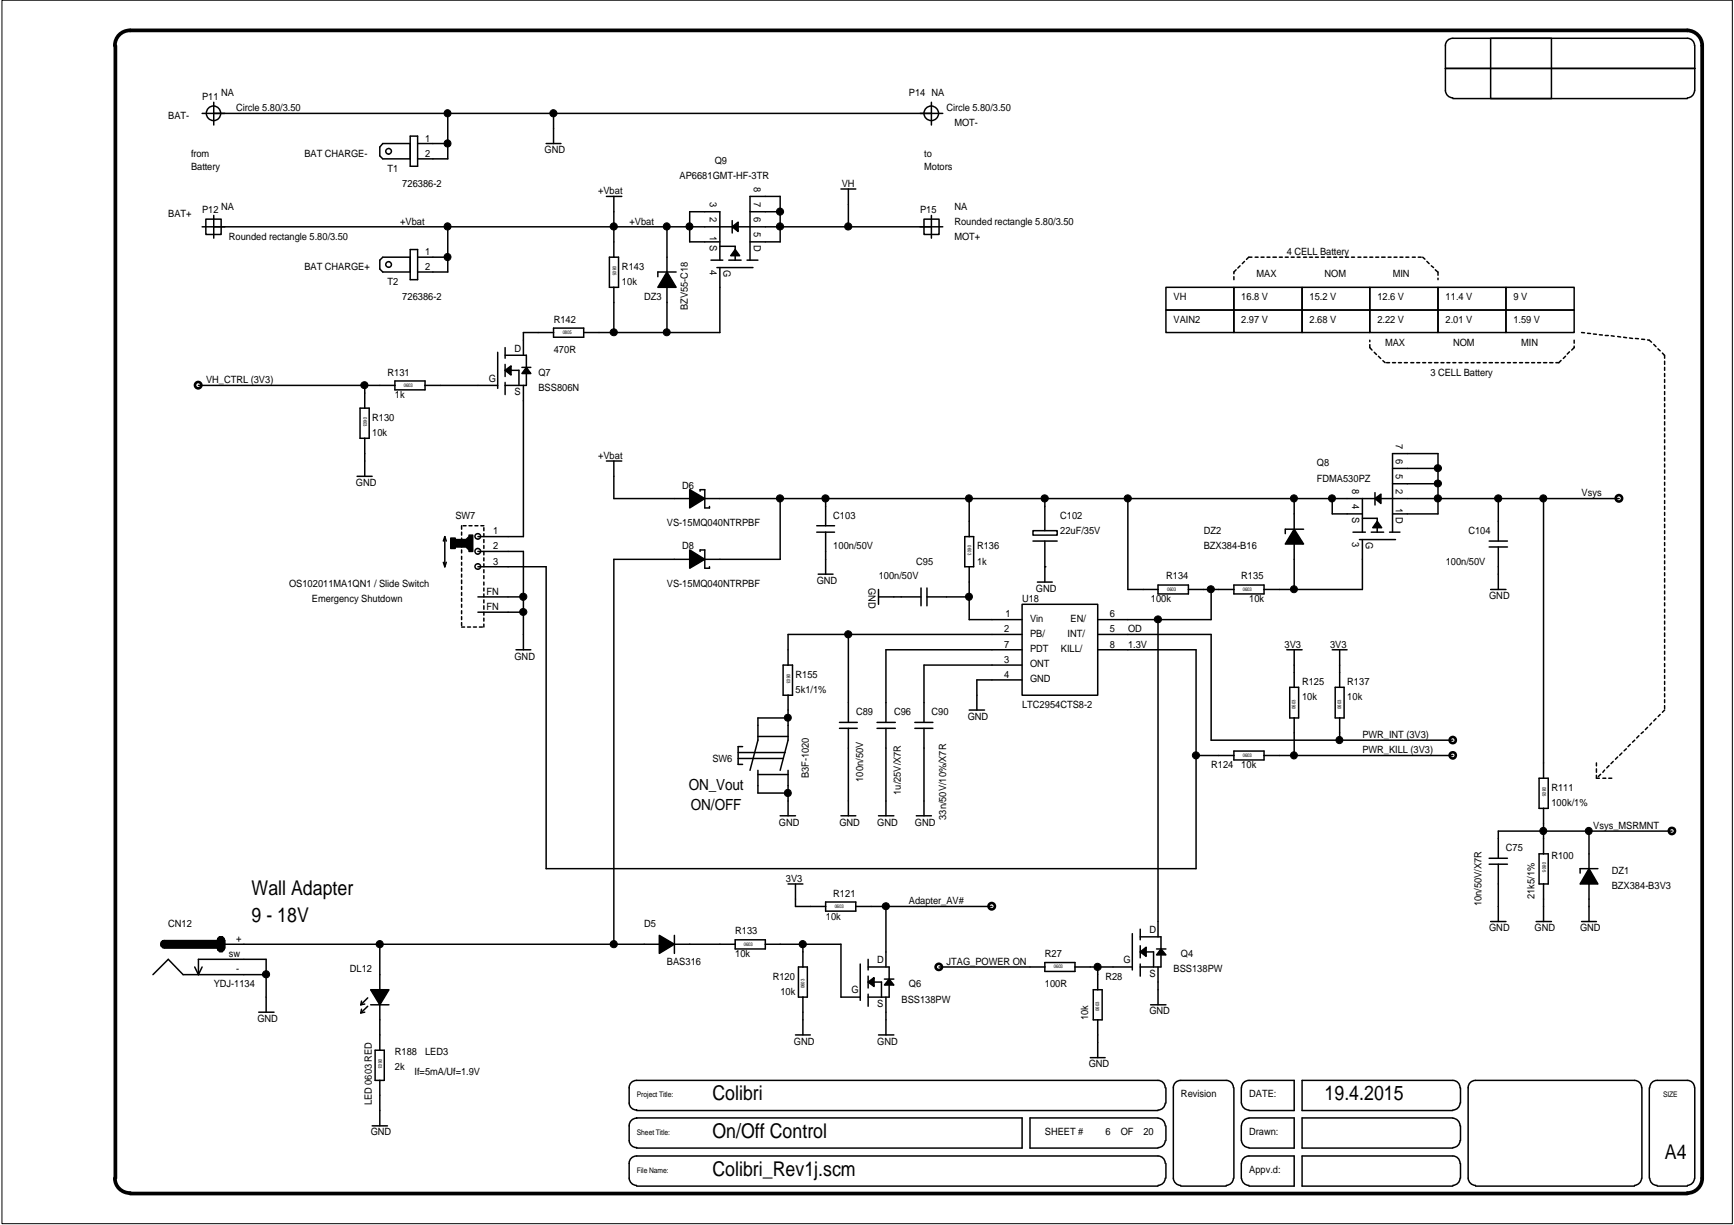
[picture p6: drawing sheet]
<svg xmlns="http://www.w3.org/2000/svg" width="297mm" height="210mm" viewBox="0 0 297 210" stroke-linecap="round" stroke-linejoin="round" font-family="sans-serif">
<g fill="none" stroke="#000" stroke-width=".45">
<circle cx="34" cy="66" r=".55"/>
<circle cx="277.3" cy="85.4" r=".55"/>
<circle cx="248.9" cy="126.8" r=".53"/>
<circle cx="248.9" cy="129.4" r=".53"/>
<circle cx="169.9" cy="155.3" r=".55"/>
<circle cx="286.4" cy="142.4" r=".54"/>
<circle cx="160.8" cy="165.7" r=".54"/>
</g>
<g fill="none" stroke="#000" stroke-width=".26">
<path d="M34.6 19.4h126.9M36.6 17.5v3.9M76.7 19.4v7.8h-5.2M94.8 19.4v5.2M159.6 17.5v3.9M247.6 11.7h42.7M248.9 16.9h40.1M255.4 6.6h10.4v10.3h-10.4zM290.3 7.8a1.23 1.23 0 0 0-1.3-1.2h-40.1a1.24 1.24 0 0 0-1.3 1.2v7.7a1.3 1.3 0 0 0 1.3 1.3M290.3 15.5a1.27 1.27 0 0 1-1.3 1.3M290.3 7.8v7.7M34.6 38.9h126.9"/>
<path d="M35.3 37.5h2.6v2.7h-2.6zM36.6 36.9v3.9M70.3 24.6h-4.7l-.5 .6v1.5l.5 .5h4.7M70.3 23.3h1.2v5.2h-1.2zM71.5 24.6h5.2M76.7 38.9v7.7h-5.2M93.6 24.6h2.5M103.9 33.7h2.6M105.2 33.7v10.4M114.3 38.9v7.7M125.4 38.9l1-.8v1.6zM125.4 37.8v2.1"/>
<path d="M128.5 36.3h5.1M144.1 32.4h2.5M145.3 32.4v6.5M158.3 37.5h2.6v2.7h-2.6zM159.6 36.9v3.9M70.3 44.1h-4.7l-.5 .5v1.5l.5 .5h4.7M70.3 42.8h1.2v5.1h-1.2zM71.5 44.1h5.2M86.5 59.6v1.8M94.8 57h-5.1v3.9M94.8 56.2h5.2v1.6h-5.2zM104.4 44.1h1.6v5.1h-1.6z"/>
<path d="M105.2 49.2v7.8M114.3 46.6l1.5 2.6h-3.1zM114.3 49.2v7.8M115.8 46.6h-3.1v.8M121.8 44.6h2M122.8 45.8h6.2M123.3 41.4h-5.2v-5.1h5.2v8.3M123.3 45.8v11.2h-23.3M123.3 42.2h2.6v2.4M124.8 44.6h2.2M125.9 42.8l.8 1h-1.5zM128 44.6h1.8"/>
<path d="M128.5 41.4h5.1v-7.7h-5.1v10.9M199.7 53.1h11.7v3.9h-11.7zM199.7 49.2h11.7v3.9h-11.7zM211.4 53.1h11.7v3.9h-11.7zM211.4 49.2h11.7v3.9h-11.7zM211.4 47.4v.5M211.7 46.2l-.3 .4v.3M212.4 45.6l-.4 .3M213.2 44.8l-.4 .4M213.9 44.1l-.4 .4M213.9 44.1h.6M215 44.1h.5"/>
<path d="M216 44.1h.5M217 44.1h.5M218.1 44.1h.5M219.2 44.1h.5M220.2 44.1h.5M221.2 44.1h.5M222.2 44.1h.5M223.1 49.2h11.6v3.9h-11.6zM223.1 53.1h11.6v3.9h-11.6zM223.3 44.1h.5M224.3 44.1h.5M225.3 44.1h.5"/>
<path d="M226.4 44.1h.5M227.4 44.1h.6M228.5 44.1h.5M229.5 44.1h.5M230.5 44.1h.5M231.5 44.1h.5M232.6 44.1h.5M233.6 44.1h.5M234.7 49.2h11.6v3.9h-11.6zM234.7 53.1h11.6v3.9h-11.6zM234.7 44.1h.5M234.7 59.1v.5l.3 .4"/>
<path d="M234.7 58.3v.2M235.7 44.1h.5M236.7 44.1h.6M237.8 44.1h.5M238.8 44.1h.5M239.8 44.1h.5M240.8 44.1h.5M241.9 44.1h.5M242.9 44.1h.6M243.7 44.1l.4 .3M244.4 44.8l.4 .4M245.2 45.6l.4 .2"/>
<path d="M245.9 46.2l.4 .4M246.3 49.2h11.7v3.9h-11.7zM246.3 53.1h11.7v3.9h-11.7zM246.3 46.6v.6M246.3 47.7v.2M258 53.1h11.7v3.9h-11.7zM258 49.2h11.7v3.9h-11.7zM269.7 58.3v.5M269.7 59.3v.3l-.5 .4M270.9 57h.5M271.9 57.1l.6 .1M273 57.2l.5 .1"/>
<path d="M274 57.4h.5M275 57.5h.5M276 57.5l.5 .1M277.1 57.7h.5M278.1 57.8l.5 .1M279.1 57.9l.6 .1M280.2 58h.5M281.2 58.1l.5 .1M282.2 58.3h.3l.4 .3M283.3 59l.4 .4M284 59.8l.4 .3M34 66h33.6"/>
<path d="M61.7 69.9h1.5v5.2h-1.5zM62.5 66v3.9M62.5 75.1v6.5M67.6 65.3h5.2v1.5h-5.2zM72.8 66h12.5M85.3 60.4v6.1M86.5 63.5l1-.8v1.6zM86.5 60.9h3.7v5.1h-3.7M86.5 62.4v2.1M86.5 65.5v2.1M86.5 63.5h2.4v2.5M89.4 62.9h1.5"/>
<path d="M89.7 66v25.9h-7.8M90.2 62.9l.7 1.1h-1.5zM103.9 79h2.6M105.2 79v6.4h12.9M235.4 60.4l.4 .3M236.1 61l.4 .4M236.9 61.8l.4 .3M237.5 62.1h.5M238.5 62.1h.6M239.6 62.1h.5M240.6 62.1h.5M241.7 62.1h.5"/>
<path d="M242.7 62.1h.5M243.7 62.1h.5M244.7 62.1h.5M245.7 62.1h.6M246.8 62.1h.6M247.9 62.1h.5M248.9 62.1h.5M249.9 62.1h.5M251 62.1h.5M252 62.1h.5M253 62.1h.5M254.1 62.1h.5"/>
<path d="M255.1 62.1h.5M256.2 62.1h.5M257.2 62.1h.5M258.2 62.1h.5M259.2 62.1h.6M260.3 62.1h.5M261.3 62.1h.6M262.4 62.1h.5M263.4 62.1h.5M264.4 62.1h.6M265.5 62.1h.5M267.4 61.8l-.4 .3h-.5"/>
<path d="M268.2 61l-.4 .4M268.9 60.3l-.4 .4M284.8 60.5l.3 .4 .1 .5M285.2 61.9v.5M285.2 62.9v.6M285.2 64v.5M285.2 65v.5M285.2 66v.5M285.2 67.1v.5M285.2 68.1v.6M285.2 69.2v.5M285.2 70.2v.5"/>
<path d="M285.2 71.2v.6M285.2 72.3v.5M285.2 73.3v.5M285.2 74.3v.5M285.2 75.4v.5M285.2 76.4v.6M285.2 77.5v.5M285.2 78.5v.5M285.2 79.5v.5M61.2 81.6h2.6M75.9 96.4l.3 .7M76.2 91.9v5.2"/>
<path d="M76.2 91.9l-.3 .8M76.2 91.9l.3 .8M76.5 96.4l-.3 .7M77.2 92.2h.8v.3h1.8l.5-.6v-.2h.7v2.8h-.7v-.3l-.5-.5h-1.8v.3h-.8zM79.1 90.1v.6M79.1 91.2v.5M79.1 92.2v.5M79.1 93.2v.5M79.1 94.2v.5M79.1 95.3v.5M79.1 96.4v.5M79.1 97.4v.5"/>
<path d="M79.1 98.4v.5M79.1 99.4v.6M79.3 90.1h.5M80.3 90.1h.6M81.4 90.1h.5M81.9 97.1h11.7v51.7h111.3v-37.5h-16.9M81.9 94.5h7.8v16.8M82.4 90.1h.5M82.9 90.4v.5M82.9 91.4v.5M82.9 92.5v.5M82.9 93.5v.5"/>
<path d="M82.9 94.5v.6M82.9 95.6v.5M82.9 96.6v.5M82.9 97.6v.5M82.9 98.6v.5M82.9 99.7v.5M118.1 83.9l2.6 1.5-2.6 1.6zM118.1 94.2l2.6 1.6-2.6 1.6zM118.1 95.8h-12.9v66M119.9 84.2v-.3h.8v3.1h.8v-.2M119.9 94.5v-.3h.8v3.2h.8v-.3M120.7 85.4h156.7"/>
<path d="M133.6 85.4v10.4h-12.9M139.9 90.1h3.1M139.9 91.2h3.1M140.2 98.4h2.5M141.4 85.4v4.7M141.4 91.2v7.2M165.3 91.9h1.5v5.2h-1.5zM166 97.1v9.1h9.1M166 85.4v6.5M177 90.9h4.1v.8h-4.1zM177 92.7h4.1M177.7 99.7h2.6"/>
<path d="M179 97.1h.1M179 85.4v5.5M179 92.7v7M193.2 85.4v15.6h5.2M221.7 90.7l1.6 2.5h-3.1zM221.7 85.4v5.3M221.7 93.2v7.8M223.3 90.7h-3.1v.7M228.2 85.4v2.7h5.2M231.8 91.2h2.1M232.9 92.5h6.2M233.4 92.5v8.5h-16.9"/>
<path d="M233.4 85.4v5.8M233.4 88.8h2.5v2.4M234.9 91.2h2.1M235.5 85.4l1.1-.7v1.6zM235.5 84.4v2.1M235.9 89.3l.8 1.1h-1.5zM238 91.2h1.8M238.5 88.1h7.8v-10.4h-7.8v13.5M238.5 82.9h7.8M238.5 80.3h7.8M255.1 92.7h3.1M255.1 93.7h3.1"/>
<path d="M256.7 85.4v7.3M256.7 93.7v7.3M264.4 85.4v48M285.2 80.5v.6M285.2 81.6v.5M285.2 82.6v.5M285.2 83.7v.5M285.2 84.7v.5M285.2 85.8v.5M285.2 86.8v.5M285.2 87.8v.5M285.2 88.8v.5"/>
<path d="M285.2 89.8v.6M285.2 90.9v.5M285.2 91.9v.6M285.2 93v.5M285.2 94v.5M285.2 95.1v.5M285.2 96.1v.5M285.2 97.1v.5M285.2 98.1v.5M285.2 99.1v.6M79.1 107.4h.5M79.1 100.5v.5"/>
<path d="M79.1 101.5v.5M79.1 102.5v.5M79.1 103.5v.6M79.1 104.6v.6M79.1 105.7v.5M79.1 106.7v.5M80.1 107.4h.5M81.1 107.4h.5M81.9 102.3h7.8M81.9 104.9h7.8M82.1 107.4h.5M82.9 100.8v.5"/>
<path d="M82.9 101.8v.5M82.9 102.8v.5M82.9 103.8v.6M82.9 104.9v.5M82.9 105.9v.5M82.9 106.9v.5M88.4 111.3h2.5M134.2 114h1.6v5.1h-1.6zM135 119.1v7.7l-1.4 5.2M145.3 108.7v15.1M150.5 102.3h7.3M150.5 101v2.5"/>
<path d="M157.8 100.8v3M158.8 102.3h7.2M158.8 100.8v3M175.1 103.5h12.9v15.6h-12.9zM175.1 114h-16.8v9.8M175.1 111.3h-23.3v12.5M175.1 108.7h-40.1v5.3M175.1 116.5h-7.8v5.2M188 108.7h19.5v18.1h41.4M198.4 100.2h5.2v1.6h-5.2zM198.4 106.2v54.3M203.6 101h7.8"/>
<path d="M207.5 101v5.2h-19.5M211.4 100.2h5.1v1.6h-5.1zM220.4 111.3h2.7M220.9 117.8h1.6v5.2h-1.6zM221.7 111.3v6.5M228.2 111.3h2.6M228.7 117.8h1.5v5.2h-1.5zM229.5 111.3v6.5M255.4 101h2.6M285.2 100.2v.6M285.2 101.3v.5M285.2 102.3v.5"/>
<path d="M285.2 103.3v.5M285.2 104.4v.5M285.2 105.4v.5M285.2 106.4v.5M285.2 107.4v.5M285.2 108.5v.6M285.2 109.6v.5M285.2 110.6v.5M285.2 111.6v.5M285.2 112.6v.5M285.2 113.7v.5M285.2 114.7v.5"/>
<path d="M285.2 115.7v.5M285.2 116.8v.5M285.2 117.8v.6M285.2 118.9v.5M285.2 119.9v.5M126.4 130h7.8M126.4 128.9h8.1M127.2 127.9h-.8v3.1h.8M129.8 132v3.9h5.2M129.8 126.2h5.2M129.8 132.7h5.2M133.6 139.8h2.7"/>
<path d="M135 132v7.8M135 123h-5.2v3.8l-1.3 5.2M143.8 123.8h3.1M143.8 124.8h3.1M144.1 139.8h2.5M145.3 124.8v15M150.2 123.8h3.2M150.2 124.8h3.2M150.5 139.8h2.6M151.8 124.8v15M156.7 123.8h3.1M156.7 124.8h3.1"/>
<path d="M157 139.8h2.6M158.3 124.8v15M166 121.7h2.7M204.9 129.5h6.5M211.4 128.7h5.1v1.5h-5.1zM216.5 129.5h32.4M221.7 123v6.5M229.5 123v3.8M263.6 133.4h1.6v5.1h-1.6zM264.4 138.5v7.8M273.5 130.7v.5M273.5 131.7v.6"/>
<path d="M273.5 132.8v.6h.5M274.2 132.7l-.4 .4M274.6 133.4h.5M274.9 132l-.3 .3M275.6 133.4h.5M275.6 131.2l-.4 .4M276.3 130.5l-.3 .4M277.1 129.7l-.4 .4M277.8 129l-.4 .4M278.6 128.3l-.4 .4M279.3 127.6l-.4 .3M280 126.8l-.3 .4"/>
<path d="M280.8 126.1l-.4 .3M281.5 125.4l-.4 .3M282.2 124.6l-.3 .4M282.9 123.9l-.3 .3M283.7 123.1l-.4 .4M284.4 122.4l-.3 .4M285.2 120.9v.5M285.2 121.7l-.4 .3M135 151.5h2.5M136.3 151.5v3.8h5.1M141.4 154.6h5.2v1.5h-5.2zM146.6 155.3h23.3"/>
<path d="M151.8 155.3v10.4M194 160v6.2M195.3 159.2v1.8M255.1 147.1h3.1M255.1 148.1h3.1M255.4 157.9h2.6M256.7 148.1v9.8M263.1 157.9h2.7M263.6 146.3h1.6v5.2h-1.6zM264.4 151.5v6.4M270.9 157.9h2.6M272.2 148.8l1.5 2.7h-3z"/>
<path d="M272.2 142.4v6.4M272.2 151.5v6.4M273.7 148.8h-3v.8M286.4 142.4h-29.7v4.7M26.2 167l2.6-2.6 2.6 2.6h14.2M28.2 162.4h9.1M33.4 165.7l.6 1.3M34 167v-2.6h11.6v9M34.6 165.7l-.6 1.3M38.5 162.4a.62 .62 0 0 1-.6 .6 .62 .62 0 0 1-.6-.5M38.5 161.2a.61 .61 0 0 0-.6-.7 .61 .61 0 0 0-.6 .7h-9.1a.61 .61 0 0 0-.6 .6 .61 .61 0 0 0 .6 .6M38.5 161.8h87.4"/>
<path d="M38.5 161.2v1.2M44.3 173.4h2.6M61.9 171.5l-.1 .7M61.9 172.9l-.1 .7M62.5 173.4l-.7 .2M62.5 172l-.7 .2M63 171l-1.2 1.2M63 172.4l-1.2 1.2M63.5 169.6h3.1l-1.5 2.6zM63.5 172.2h3.1M64.3 180h1.5v5.1h-1.5zM65.1 161.8v7.8"/>
<path d="M65.1 172.2v7.8M112.9 160.3l2.6 1.5-2.6 1.6zM115.5 160.3v3.1M125.9 161h5.2v1.6h-5.2zM131.1 161.8h13v9.1h3.3M136.3 177.3h2.5M136.8 165.7h1.5v5.2h-1.5zM137.5 161.8v3.9M137.5 170.9v6.4M147.4 165.2v6.2M148.7 168.3l1-.8v1.5zM148.7 165.7h3.6v5.2h-3.6"/>
<path d="M148.7 164.4v1.8M148.7 167.3v2M148.7 170.3v2.1M148.7 168.3h2.3v2.6M150.5 177.3h2.6M151.5 167.8h1.6M151.8 170.9v6.4M152.3 167.8l.8 1h-1.6zM160.9 165.7h18.1M179 164.9h5.1v1.6h-5.1zM184.1 165.7h9.9M187.3 169.6h1.5v5.2h-1.5z"/>
<path d="M188 165.7v3.9M188 174.8v6.4M195.3 163.1l1-.8v1.6zM195.3 160.5h3.6v5.2h-3.6M195.3 162.1v2M195.3 165.2v2.1M195.3 163.1h2.3v2.6M197.1 172.2h2.6M198.1 162.6h1.6M198.4 165.7v6.5M198.9 162.6l.8 1h-1.6zM63.8 192.9h2.6"/>
<path d="M65.1 185.1v7.8M109 185.1h89.4a1.23 1.23 0 0 1 1.2 1.3M109 198.1h89.4a1.23 1.23 0 0 1 1.2 1.2M109 191.6h.1a1.27 1.27 0 0 0-1.3 1.3v2.6a1.26 1.26 0 0 0 1.3 1.1h-.1M109 190.3h89.4M109 191.6h66.1v5.1h-66.1M109.1 185.1a1.24 1.24 0 0 0-1.3 1.3v2.6a1.26 1.26 0 0 0 1.3 1.2h-.1M109.1 198.1a1.24 1.24 0 0 0-1.3 1.2v2.6a1.3 1.3 0 0 0 1.2 1.2M186.8 181.2h2.5M198.4 191.6a1.29 1.29 0 0 1 1.2 1.3M198.4 191.6h-22v5.1h22M199.6 195.5a1.22 1.22 0 0 1-1.2 1.1"/>
<path d="M199.6 189a1.22 1.22 0 0 1-1.2 1.2M199.7 186.4v2.6M199.7 192.9v2.6M199.7 199.3v2.6M211.3 186.4a1.23 1.23 0 0 0-1.2-1.3h-7.8a1.24 1.24 0 0 0-1.3 1.3v15.5a1.3 1.3 0 0 0 1.3 1.2M211.4 186.4v15.5M212.6 186.4v2.6M212.6 192.9v2.6M212.6 199.3v2.6M212.7 186.4a1.23 1.23 0 0 1 1.2-1.3h7.8v5.2h-7.8M212.7 189a1.29 1.29 0 0 0 1.2 1.2M212.7 195.5a1.26 1.26 0 0 0 1.2 1.1"/>
<path d="M212.7 199.3a1.24 1.24 0 0 1 1.2-1.2h7.8v5.1h-7.8M213.9 191.6a1.28 1.28 0 0 0-1.2 1.3M213.9 191.6h7.8v5.1h-7.8M248.9 191.6a1.29 1.29 0 0 1 1.2 1.3M248.9 191.6h-25.8v5.1h25.8M250.1 186.4a1.23 1.23 0 0 0-1.2-1.3h-25.8v5.2h25.8M250.1 189a1.22 1.22 0 0 1-1.2 1.2M250.1 195.5a1.22 1.22 0 0 1-1.2 1.1M250.1 199.3a1.23 1.23 0 0 0-1.2-1.2h-25.8v5.1h25.8M250.2 186.4v2.6M250.2 192.9v2.6M250.2 199.3v2.6"/>
<path d="M281.2 186.4a1.23 1.23 0 0 0-1.2-1.3h-27.2a1.24 1.24 0 0 0-1.3 1.3v15.5a1.3 1.3 0 0 0 1.3 1.2M281.3 186.4v15.5M282.5 186.4v15.5M282.6 186.4a1.23 1.23 0 0 1 1.3-1.3h5.1a1.23 1.23 0 0 1 1.3 1.3M290.3 186.4v15.5M109 203.2h89.4M199.6 201.9a1.25 1.25 0 0 1-1.2 1.2M202.3 203.2h7.8M211.3 201.9a1.25 1.25 0 0 1-1.2 1.2M212.7 201.9a1.3 1.3 0 0 0 1.2 1.2M250.1 201.9a1.25 1.25 0 0 1-1.2 1.2M252.8 203.2h27.2"/>
<path d="M281.2 201.9a1.32 1.32 0 0 1-1.2 1.2M282.6 201.9a1.23 1.23 0 0 0 1.3 1.2M283.9 203.2h5.1M290.3 201.9a1.29 1.29 0 0 1-1.3 1.2"/>
<circle cx="36.6" cy="19.4" r="1.25"/>
<circle cx="159.5" cy="19.4" r="1.25"/>
<circle cx="66.6" cy="25.9" r=".48"/>
<circle cx="66.6" cy="45.3" r=".49"/>
<circle cx="81.8" cy="91.9" r=".47"/>
<circle cx="81.8" cy="97.1" r=".47"/>
<circle cx="81.8" cy="94.5" r=".48"/>
</g>
<g fill="#000">
<path d="M125.4 38.9l1-.8v1.6zM114.3 46.6l1.5 2.6h-3.1zM125.9 42.8l.8 1h-1.5zM86.5 63.5l1-.8v1.6zM90.2 62.9l.7 1.1h-1.5zM118.1 83.9l2.6 1.5-2.6 1.6zM118.1 94.2l2.6 1.6-2.6 1.6zM221.7 90.7l1.6 2.5h-3.1zM235.5 85.4l1.1-.7v1.6zM235.9 89.3l.8 1.1h-1.5zM272.2 148.8l1.5 2.7h-3zM63.5 169.6h3.1l-1.5 2.6z"/>
<path d="M112.9 160.3l2.6 1.5-2.6 1.6zM148.7 168.3l1-.8v1.5zM152.3 167.8l.8 1h-1.6zM195.3 163.1l1-.8v1.6zM198.9 162.6l.8 1h-1.6z"/>
<path d="M77.2 92.2h.8v.3h1.8l.5-.6v-.2h.7v2.8h-.7v-.3l-.5-.5h-1.8v.3h-.8z" fill-rule="evenodd"/>
<path d="M37.3 162.4h1.1v.2h-1.1z" fill-rule="evenodd"/>
<path d="M37.3 160.9h1.1v.2h-1.1z" fill-rule="evenodd"/>
<path d="M37.3 162.6h1v.3h-1z" fill-rule="evenodd"/>
<path d="M37.3 160.7h1.1v.2h-1.1z" fill-rule="evenodd"/>
<path d="M37.5 160.5h.7v.2h-.7z" fill-rule="evenodd"/>
<path d="M37.5 162.9h.6v.2h-.6z" fill-rule="evenodd"/>
<circle cx="76.7" cy="19.4" r=".6"/>
<circle cx="94.8" cy="19.4" r=".62"/>
<circle cx="76.7" cy="38.8" r=".61"/>
<circle cx="76.7" cy="24.6" r=".61"/>
<circle cx="105.1" cy="38.8" r=".61"/>
<circle cx="114.2" cy="38.8" r=".61"/>
<circle cx="118.1" cy="38.8" r=".61"/>
<circle cx="133.6" cy="38.8" r=".62"/>
<circle cx="133.6" cy="36.3" r=".62"/>
<circle cx="145.3" cy="38.8" r=".62"/>
<circle cx="76.7" cy="44" r=".6"/>
<circle cx="105.1" cy="56.9" r=".6"/>
<circle cx="114.2" cy="56.9" r=".6"/>
<circle cx="62.4" cy="66" r=".6"/>
<circle cx="133.6" cy="85.4" r=".62"/>
<circle cx="141.4" cy="85.4" r=".62"/>
<circle cx="166" cy="85.4" r=".6"/>
<circle cx="179" cy="85.4" r=".62"/>
<circle cx="193.2" cy="85.4" r=".61"/>
<circle cx="221.6" cy="85.4" r=".6"/>
<circle cx="228.2" cy="85.4" r=".6"/>
<circle cx="246.3" cy="85.4" r=".62"/>
<circle cx="246.3" cy="82.9" r=".61"/>
<circle cx="246.3" cy="80.2" r=".61"/>
<circle cx="256.6" cy="85.4" r=".61"/>
<circle cx="264.4" cy="85.4" r=".6"/>
<circle cx="89.6" cy="102.2" r=".62"/>
<circle cx="89.6" cy="104.9" r=".61"/>
<circle cx="145.3" cy="108.7" r=".62"/>
<circle cx="166" cy="102.2" r=".6"/>
<circle cx="198.4" cy="106.1" r=".6"/>
<circle cx="207.4" cy="101" r=".6"/>
<circle cx="221.7" cy="101" r=".6"/>
<circle cx="134.9" cy="135.9" r=".61"/>
<circle cx="135" cy="123" r=".6"/>
<circle cx="204.9" cy="129.4" r=".61"/>
<circle cx="221.6" cy="129.4" r=".6"/>
<circle cx="229.4" cy="126.8" r=".6"/>
<circle cx="151.8" cy="155.3" r=".6"/>
<circle cx="264.4" cy="142.4" r=".6"/>
<circle cx="272.2" cy="142.4" r=".6"/>
<circle cx="45.6" cy="166.9" r=".61"/>
<circle cx="65" cy="161.8" r=".61"/>
<circle cx="105.1" cy="161.8" r=".61"/>
<circle cx="137.5" cy="161.8" r=".62"/>
<circle cx="188" cy="165.7" r=".62"/>
</g>
<g fill="none" stroke="#000" stroke-width=".17">
<path d="M.3 0h296.5v209.7h-296.5zM27.6 161.7h10.8M27.6 161.8h10.8v.2h-10.8zM27.6 161.6h10.8v.2h-10.8zM27.6 162.1h10.8M27.6 161.5h10.8M27.6 162h10.8v.2h-10.8zM27.6 161.4h10.8v.1h-10.8zM27.8 161.2h10.6v.2h-10.6zM27.9 162.3h10.5M27.9 162.3h10.5v.1h-10.5zM37.3 162.4h1.1v.2h-1.1z"/>
<path d="M37.3 160.9h1.1v.2h-1.1zM37.3 162.6h1v.3h-1zM37.3 160.7h1.1v.2h-1.1zM37.5 160.5h.7v.2h-.7zM37.5 162.9h.6v.2h-.6z"/>
<circle cx="76.7" cy="19.4" r=".6"/>
<circle cx="94.8" cy="19.4" r=".62"/>
<circle cx="76.7" cy="38.8" r=".61"/>
<circle cx="76.7" cy="24.6" r=".61"/>
<circle cx="105.1" cy="38.8" r=".61"/>
<circle cx="114.2" cy="38.8" r=".61"/>
<circle cx="118.1" cy="38.8" r=".61"/>
<circle cx="133.6" cy="38.8" r=".62"/>
<circle cx="133.6" cy="36.3" r=".62"/>
<circle cx="145.3" cy="38.8" r=".62"/>
<circle cx="76.7" cy="44" r=".6"/>
<circle cx="105.1" cy="56.9" r=".6"/>
<circle cx="114.2" cy="56.9" r=".6"/>
<circle cx="62.4" cy="66" r=".6"/>
<circle cx="133.6" cy="85.4" r=".62"/>
<circle cx="141.4" cy="85.4" r=".62"/>
<circle cx="166" cy="85.4" r=".6"/>
<circle cx="179" cy="85.4" r=".62"/>
<circle cx="193.2" cy="85.4" r=".61"/>
<circle cx="221.6" cy="85.4" r=".6"/>
<circle cx="228.2" cy="85.4" r=".6"/>
<circle cx="246.3" cy="85.4" r=".62"/>
<circle cx="246.3" cy="82.9" r=".61"/>
<circle cx="246.3" cy="80.2" r=".61"/>
<circle cx="256.6" cy="85.4" r=".61"/>
<circle cx="264.4" cy="85.4" r=".6"/>
<circle cx="89.6" cy="102.2" r=".62"/>
<circle cx="89.6" cy="104.9" r=".61"/>
<circle cx="145.3" cy="108.7" r=".62"/>
<circle cx="166" cy="102.2" r=".6"/>
<circle cx="198.4" cy="106.1" r=".6"/>
<circle cx="207.4" cy="101" r=".6"/>
<circle cx="221.7" cy="101" r=".6"/>
<circle cx="134.9" cy="135.9" r=".61"/>
<circle cx="135" cy="123" r=".6"/>
<circle cx="204.9" cy="129.4" r=".61"/>
<circle cx="221.6" cy="129.4" r=".6"/>
<circle cx="229.4" cy="126.8" r=".6"/>
<circle cx="151.8" cy="155.3" r=".6"/>
<circle cx="264.4" cy="142.4" r=".6"/>
<circle cx="272.2" cy="142.4" r=".6"/>
<circle cx="45.6" cy="166.9" r=".61"/>
<circle cx="65" cy="161.8" r=".61"/>
<circle cx="105.1" cy="161.8" r=".61"/>
<circle cx="137.5" cy="161.8" r=".62"/>
<circle cx="188" cy="165.7" r=".62"/>
</g>
<path d="M19.7 7.8a2.57 2.57 0 0 1 2.6-2.6h266.7a2.61 2.61 0 0 1 2.6 2.6v194.1a2.55 2.55 0 0 1-2.6 2.5M19.8 7.8v194.1M19.7 201.9a2.56 2.56 0 0 0 2.6 2.5M22.3 204.5h266.7" fill="none" stroke="#000" stroke-width=".64"/>
<path d="M27.6 161.9h10.8M27.8 161.3h10.6" fill="none" stroke="#000" stroke-width=".21"/>
<g font-size="3.5">
<text x="43.1" y="153.3">Wall Adapter</text>
<text x="43.1" y="157.9">9 - 18V</text>
<text x="122" y="188.5">Colibri</text>
<text x="226.9" y="188.5">19.4.2015</text>
<text x="122" y="194.9">On/Off Control</text>
<text x="122" y="201.5">Colibri_Rev1j.scm</text>
<text x="285.2" y="198.6">A4</text>
</g>
<g font-size="2.6">
<text x="118" y="135.4">ON_Vout</text>
<text x="118.4" y="138.8">ON/OFF</text>
</g>
<g font-size="1.7">
<text x="34.6" y="17.1">P11</text>
<text x="37.9" y="16.5">NA</text>
<text x="155.7" y="16.5">P14 NA</text>
<text x="28.8" y="20.4">BAT-</text>
<text x="40.5" y="19.1">Circle 5.80/3.50</text>
<text x="162.1" y="19.1">Circle 5.80/3.50</text>
<text x="163.5" y="21.6">MOT-</text>
<text x="32.7" y="26.8">from</text>
<text x="32.7" y="29.1">Battery</text>
<text x="52.2" y="26.8">BAT CHARGE-</text>
<text x="66.4" y="29.4">T1</text>
<text x="72.8" y="26.8">2</text>
<text x="72.8" y="24.3">1</text>
<text x="93.3" y="26.3">GND</text>
<text x="122.4" y="28.2">Q9</text>
<text x="158.3" y="26.8">to</text>
<text x="158.3" y="29.1">Motors</text>
<text x="37.9" y="35.9">NA</text>
<text x="68.9" y="32">726386-2</text>
<text x="102.4" y="33.3">+Vbat</text>
<text x="116.4" y="30.7">AP6681GMT-HF-3TR</text>
<text x="121.6" y="34.7" transform="rotate(90 121.6 34.7)">3</text>
<text x="129.1" y="32.1" transform="rotate(90 129.1 32.1)">8</text>
<text x="129.1" y="34.7" transform="rotate(90 129.1 34.7)">7</text>
<text x="144.2" y="32">VH</text>
<text x="163.5" y="35.9">NA</text>
<text x="28.8" y="37.2">BAT+</text>
<text x="34.6" y="36.6">P12</text>
<text x="39.2" y="41.1">Rounded rectangle 5.80/3.50</text>
<text x="68.5" y="38.5">+Vbat</text>
<text x="107.8" y="38.5">+Vbat</text>
<text x="121.6" y="37.3" transform="rotate(90 121.6 37.3)">2</text>
<text x="121.6" y="40.4" transform="rotate(90 121.6 40.4)">1</text>
<text x="121.6" y="41.9" transform="rotate(90 121.6 41.9)">S</text>
<text x="129.1" y="37.3" transform="rotate(90 129.1 37.3)">6</text>
<text x="129.1" y="39.8" transform="rotate(90 129.1 39.8)">5</text>
<text x="129.1" y="41.9" transform="rotate(90 129.1 41.9)">D</text>
<text x="157.6" y="36.6">P15</text>
<text x="163.5" y="41.1">MOT+</text>
<text x="163.5" y="38.5">Rounded rectangle 5.80/3.50</text>
<text x="52.2" y="46.3">BAT CHARGE+</text>
<text x="72.8" y="46.3">2</text>
<text x="72.8" y="43.6">1</text>
<text x="106.5" y="46.3">R143</text>
<text x="121.6" y="46.3" transform="rotate(90 121.6 46.3)">4</text>
<text x="123.9" y="46.3" transform="rotate(90 123.9 46.3)">G</text>
<text x="215.3" y="47.5">MAX</text>
<text x="220.4" y="43.6">4 CELL Battery</text>
<text x="226.9" y="47.5">NOM</text>
<text x="238.6" y="47.5">MIN</text>
<text x="66.4" y="48.8">T2</text>
<text x="68.9" y="51.4">726386-2</text>
<text x="106.5" y="48.8">10k</text>
<text x="110.4" y="51.4">DZ3</text>
<text x="117.9" y="53.2" transform="rotate(-90 117.9 53.2)">BZV55-C18</text>
<text x="201" y="51.4">VH</text>
<text x="212.6" y="51.4">16.8 V</text>
<text x="224.3" y="51.4">15.2 V</text>
<text x="236" y="51.4">12.6 V</text>
<text x="247.6" y="51.4">11.4 V</text>
<text x="259.2" y="51.4">9 V</text>
<text x="94.9" y="55.3">R142</text>
<text x="201" y="55.3">VAIN2</text>
<text x="212.6" y="55.3">2.97 V</text>
<text x="224.3" y="55.3">2.68 V</text>
<text x="236" y="55.3">2.22 V</text>
<text x="237.3" y="59.2">MAX</text>
<text x="247.6" y="55.3">2.01 V</text>
<text x="248.9" y="59.2">NOM</text>
<text x="259.2" y="55.3">1.59 V</text>
<text x="260.6" y="59.2">MIN</text>
<text x="35.3" y="65.7">VH_CTRL (3V3)</text>
<text x="66.4" y="64.4">R131</text>
<text x="83.7" y="65.4">G</text>
<text x="88.1" y="60.2">D</text>
<text x="92.2" y="64.4">Q7</text>
<text x="94.9" y="60.5">470R</text>
<text x="245" y="64.4">3 CELL Battery</text>
<text x="67.6" y="68.2">1k</text>
<text x="88.1" y="67.7">S</text>
<text x="92.2" y="66.9">BSS806N</text>
<text x="63.8" y="72.1">R130</text>
<text x="63.8" y="74.7">10k</text>
<text x="239.1" y="76.1" transform="rotate(90 239.1 76.1)">7</text>
<text x="61" y="83.3">GND</text>
<text x="102.4" y="78.6">+Vbat</text>
<text x="116.9" y="83.8">D6</text>
<text x="225.6" y="79.9">Q8</text>
<text x="225.6" y="82.5">FDMA530PZ</text>
<text x="231.6" y="83.9" transform="rotate(90 231.6 83.9)">8</text>
<text x="239.1" y="78.7" transform="rotate(90 239.1 78.7)">6</text>
<text x="239.1" y="81.2" transform="rotate(90 239.1 81.2)">5</text>
<text x="239.1" y="83.9" transform="rotate(90 239.1 83.9)">2</text>
<text x="78" y="88.9">SW7</text>
<text x="142.7" y="88.9">C103</text>
<text x="181.6" y="88.9">C102</text>
<text x="231.6" y="86.4" transform="rotate(90 231.6 86.4)">4</text>
<text x="231.6" y="88.5" transform="rotate(90 231.6 88.5)">S</text>
<text x="239.1" y="87" transform="rotate(90 239.1 87)">1</text>
<text x="239.1" y="88.5" transform="rotate(90 239.1 88.5)">D</text>
<text x="270.9" y="85">Vsys</text>
<text x="84.5" y="94.1">2</text>
<text x="84.5" y="91.5">1</text>
<text x="114.3" y="90.2">VS-15MQ040NTRPBF</text>
<text x="116.9" y="94.1">D8</text>
<text x="142.7" y="94.1">100n/50V</text>
<text x="167.4" y="94.1">R136</text>
<text x="181.6" y="91.5">22uF/35V</text>
<text x="206.2" y="91.5">DZ2</text>
<text x="206.2" y="94.1">BZX384-B16</text>
<text x="231.6" y="92.9" transform="rotate(90 231.6 92.9)">3</text>
<text x="234" y="92.9" transform="rotate(90 234 92.9)">G</text>
<text x="251.5" y="91.5">C104</text>
<text x="49.5" y="100.6">OS102011MA1QN1 / Slide Switch</text>
<text x="83.4" y="101.9">FN</text>
<text x="84.5" y="96.7">3</text>
<text x="114.3" y="100.6">VS-15MQ040NTRPBF</text>
<text x="139.9" y="100.1">GND</text>
<text x="148.8" y="100.8" transform="rotate(90 148.8 100.8)">GND</text>
<text x="150.5" y="99.3">100n/50V</text>
<text x="157" y="96.7">C95</text>
<text x="167.4" y="96.7">1k</text>
<text x="177.5" y="101.4">GND</text>
<text x="199.8" y="99.3">R134</text>
<text x="212.6" y="99.3">R135</text>
<text x="247.6" y="96.7">100n/50V</text>
<text x="53.4" y="103.2">Emergency Shutdown</text>
<text x="83.4" y="104.5">FN</text>
<text x="172.3" y="105.8">1</text>
<text x="175.1" y="103.2">U18</text>
<text x="176.4" y="106.6">Vin</text>
<text x="183.4" y="106.6">EN/</text>
<text x="190.1" y="105.8">6</text>
<text x="197.1" y="103.2">100k</text>
<text x="214" y="103.2">10k</text>
<text x="255.1" y="102.7">GND</text>
<text x="88.1" y="113">GND</text>
<text x="172" y="113.5">3</text>
<text x="172" y="111">7</text>
<text x="172" y="108.4">2</text>
<text x="176.4" y="111.7">PDT</text>
<text x="176.4" y="109.1">PB/</text>
<text x="181.7" y="111.7">KILL/</text>
<text x="182.9" y="109.1">INT/</text>
<text x="190.1" y="111">8</text>
<text x="190.1" y="108.4">5</text>
<text x="193.2" y="108.4">OD</text>
<text x="193.2" y="111">1.3V</text>
<text x="220" y="111">3V3</text>
<text x="227.8" y="111">3V3</text>
<text x="136.3" y="116.1">R155</text>
<text x="136.3" y="118.7">5k1/1%</text>
<text x="172" y="116.1">4</text>
<text x="176.4" y="116.9">GND</text>
<text x="176.4" y="114.3">ONT</text>
<text x="223.1" y="117.4">R125</text>
<text x="230.8" y="117.4">R137</text>
<text x="146.6" y="122.6">C89</text>
<text x="153.2" y="122.6">C96</text>
<text x="159.6" y="122.6">C90</text>
<text x="165.8" y="123.4">GND</text>
<text x="175.1" y="121.3">LTC2954CTS8-2</text>
<text x="223.1" y="120">10k</text>
<text x="230.8" y="120">10k</text>
<text x="122" y="130.6">SW6</text>
<text x="207.5" y="131.7">R124</text>
<text x="212.6" y="131.7">10k</text>
<text x="233.4" y="126.5">PWR_INT (3V3)</text>
<text x="233.4" y="129.1">PWR_KILL (3V3)</text>
<text x="138.6" y="133.4" transform="rotate(-90 138.6 133.4)">B3F-1020</text>
<text x="147.9" y="133.9" transform="rotate(-90 147.9 133.9)">100n/50V</text>
<text x="154.3" y="136.2" transform="rotate(-90 154.3 136.2)">1u/25V/X7R</text>
<text x="265.8" y="135.6">R111</text>
<text x="133.4" y="141.5">GND</text>
<text x="143.8" y="141.5">GND</text>
<text x="150.3" y="141.5">GND</text>
<text x="156.7" y="141.5">GND</text>
<text x="162.1" y="140.5" transform="rotate(-90 162.1 140.5)">33n/50V/10%/X7R</text>
<text x="265.8" y="138.1">100k/1%</text>
<text x="272.9" y="142">Vsys_MSRMNT</text>
<text x="258" y="145.9">C75</text>
<text x="265.8" y="147.2">R100</text>
<text x="276.1" y="149.8">DZ1</text>
<text x="134.6" y="151">3V3</text>
<text x="142.7" y="153.7">R121</text>
<text x="155.7" y="154.9">Adapter_AV#</text>
<text x="253.8" y="155.3" transform="rotate(-90 253.8 155.3)">10n/50V/X7R</text>
<text x="262.8" y="154.1" transform="rotate(-90 262.8 154.1)">21k5/1%</text>
<text x="276.1" y="152.4">BZX384-B3V3</text>
<text x="28.8" y="158.8">CN12</text>
<text x="40.5" y="161.4">+</text>
<text x="110.4" y="158.8">D5</text>
<text x="125.9" y="160.1">R133</text>
<text x="141.5" y="157.6">10k</text>
<text x="196.9" y="159.9">D</text>
<text x="255.1" y="159.6">GND</text>
<text x="262.9" y="159.6">GND</text>
<text x="270.7" y="159.6">GND</text>
<text x="39.2" y="164">sw</text>
<text x="40.5" y="166.6">-</text>
<text x="59.9" y="166.6">DL12</text>
<text x="114.3" y="165.3">BAS316</text>
<text x="125.9" y="164">10k</text>
<text x="132.4" y="167.9">R120</text>
<text x="150.3" y="165">D</text>
<text x="162.1" y="165.3">JTAG_POWER ON</text>
<text x="179" y="164">R27</text>
<text x="189.4" y="167.9">R28</text>
<text x="192.5" y="165">G</text>
<text x="196.9" y="167.4">S</text>
<text x="201" y="166.6">BSS138PW</text>
<text x="202.3" y="164">Q4</text>
<text x="36.6" y="169.2">YDJ-1134</text>
<text x="133.7" y="170.4">10k</text>
<text x="145.9" y="170.2">G</text>
<text x="150.3" y="172.6">S</text>
<text x="154.4" y="171.8">BSS138PW</text>
<text x="155.7" y="169.2">Q6</text>
<text x="179" y="169.2">100R</text>
<text x="196.9" y="173.8">GND</text>
<text x="44.1" y="175.1">GND</text>
<text x="136" y="179">GND</text>
<text x="150.3" y="179">GND</text>
<text x="186.4" y="174.8" transform="rotate(-90 186.4 174.8)">10k</text>
<text x="67.6" y="180.8">R188</text>
<text x="67.6" y="183.4">2k</text>
<text x="71" y="184.1">If=5mA/Uf=1.9V</text>
<text x="72.8" y="180.8">LED3</text>
<text x="186.5" y="182.9">GND</text>
<text x="63.7" y="189.4" transform="rotate(-90 63.7 189.4)">LED 0603 RED</text>
<text x="202.3" y="188">Revision</text>
<text x="214" y="188">DATE:</text>
<text x="63.5" y="194.6">GND</text>
<text x="179" y="194.6">SHEET #</text>
<text x="189.4" y="194.6">6</text>
<text x="192" y="194.6">OF</text>
<text x="195.9" y="194.6">20</text>
<text x="214" y="194.6">Drawn:</text>
<text x="214" y="201">Appv.d:</text>
</g>
<g font-size="1.3">
<text x="109.1" y="188">Project Title:</text>
<text x="284.9" y="188">SIZE</text>
<text x="109.1" y="194.4">Sheet Title:</text>
<text x="109.1" y="200.9">File Name:</text>
</g>
<g font-size=".9">
<text x="105" y="45.6" transform="rotate(90 105 45.6)">0805</text>
<text x="96.4" y="57.2">0805</text>
<text x="62.3" y="71.5" transform="rotate(90 62.3 71.5)">0603</text>
<text x="69.2" y="66.3">0603</text>
<text x="165.8" y="93.4" transform="rotate(90 165.8 93.4)">0603</text>
<text x="199.9" y="101.3">0603</text>
<text x="212.9" y="101.3">0603</text>
<text x="134.8" y="115.4" transform="rotate(90 134.8 115.4)">0603</text>
<text x="222" y="121.5" transform="rotate(-90 222 121.5)">0603</text>
<text x="229.7" y="121.5" transform="rotate(-90 229.7 121.5)">0603</text>
<text x="212.9" y="129.7">0603</text>
<text x="264.2" y="134.8" transform="rotate(90 264.2 134.8)">0805</text>
<text x="264.2" y="147.8" transform="rotate(90 264.2 147.8)">0805</text>
<text x="143" y="155.6">0603</text>
<text x="127.4" y="162.1">0603</text>
<text x="180.5" y="165.9">0603</text>
<text x="137.8" y="169.4" transform="rotate(-90 137.8 169.4)">0603</text>
<text x="188.3" y="173.3" transform="rotate(-90 188.3 173.3)">0603</text>
<text x="64.9" y="181.4" transform="rotate(90 64.9 181.4)">0603</text>
</g>
</svg>
